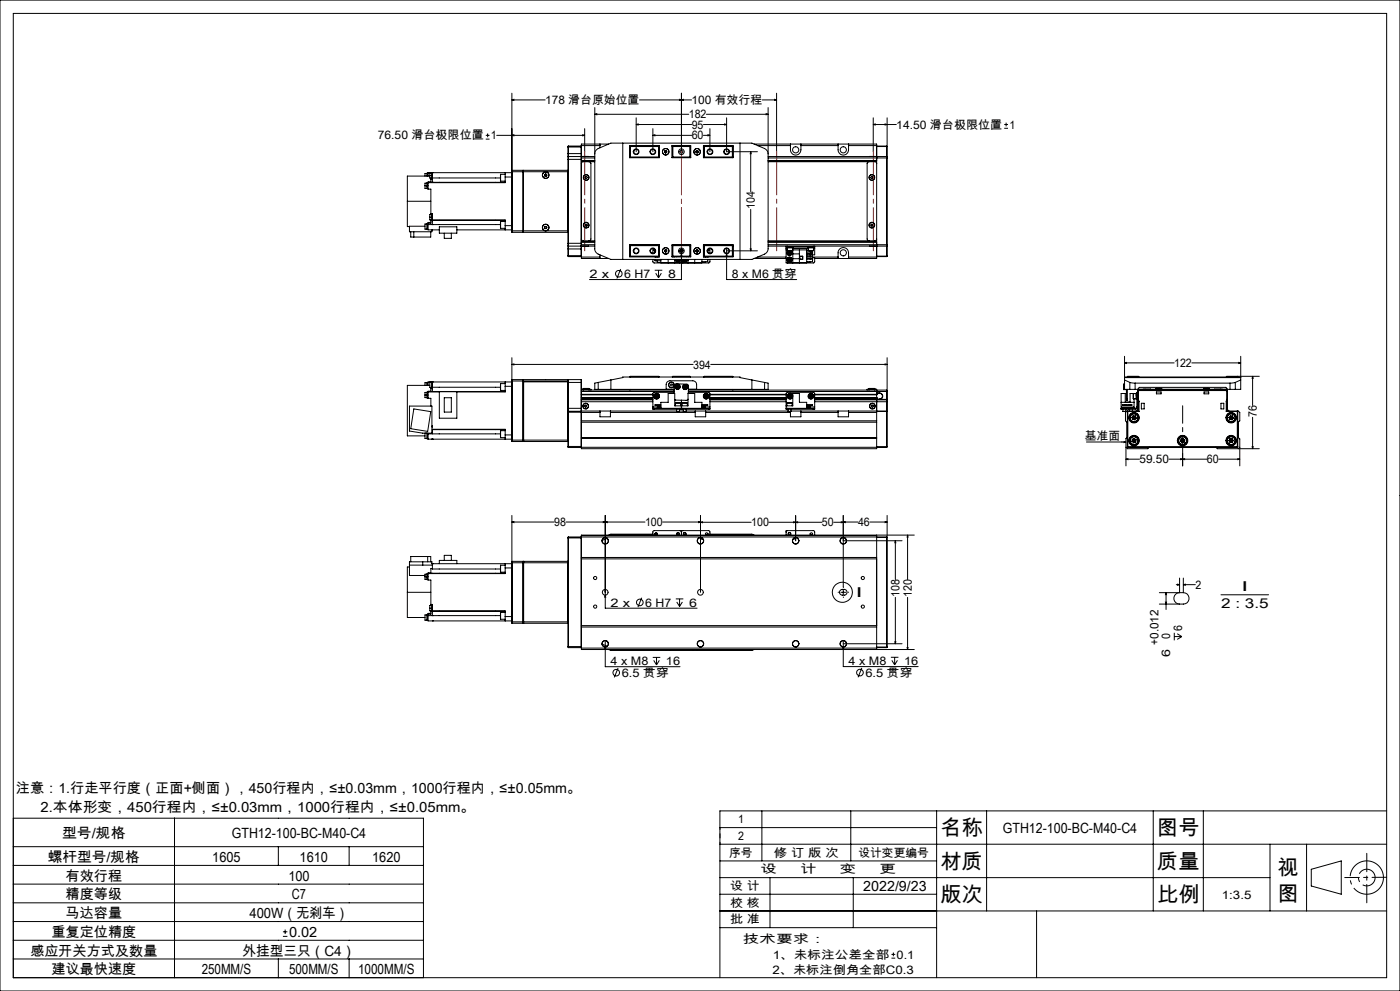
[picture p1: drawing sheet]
<svg xmlns="http://www.w3.org/2000/svg" width="420mm" height="297mm" viewBox="0 0 420 297" stroke-linecap="round" stroke-linejoin="round" font-family="sans-serif">
<g fill="none" stroke="#000" stroke-width=".3">
<path d="M0 0h420v297h-420zM4 4h412v289h-412zM153.6 29.9l.6-.1v.3zM153.6 29.9h9.9M153.6 27.9v41.3M175.4 38.6v6.9M178.4 34.3l.6-.2v.3zM178.4 32.2v42.7l.3 .6 .8 .7 3.8 1.5h42.3l4.3-1.9 .5-1.2v-42.4M178.4 34.3h28.2M190.9 37.3l.6-.2v.4zM190.9 37.3h16.6M190.9 35.3v10.2"/>
<path d="M195.9 38.6v6.9M203.8 29.8l.6 .1-.6 .2zM204.4 29.9l.6-.1v.3zM204.4 27.9v17.6M207.5 29.9h-15.7M211 37.3h7M211.9 34.3h18.5M213 38.6v6.9M217.4 37.1l.6 .2-.6 .2zM218 35.3v10.2h9.2M228.7 29.9h4.3M229.8 34.1l.6 .2-.6 .1z"/>
<path d="M232.4 29.8l.6 .1-.6 .2zM233 27.9v17.6M262 37.3l.6-.2v.4zM262 37.3h6.9M262 35.3v10.2M265.5 37.1l.6 .2-.6 .2zM266.1 35.3v11.8M301.3 38.4h1.1M301.3 37.3h1.1M301.8 36.8v1.1M127.5 55.7v.8h.8M127.5 55.7h.9"/>
<path d="M128.1 54.9h-.6v.8M128.1 52h-.6v.8M128.3 54.8l.1 1.7M128.3 51.9v.9M128.4 54.6v.1M128.4 54.8h-.3v1.7M128.4 51.9h-.3v.9M128.4 54.7v2h.9v7.3M128.4 54.6h23.2M128.9 52.8h-6.7v7.5M128.9 52.6v.8h.6M128.9 52.6h.8"/>
<path d="M129.3 53.8v.7l-.9 .1M129.3 53.4v.4M129.3 51.7v.1M129.3 53.8h.4M129.5 51.7v1.7h.2M129.5 51.8h-.6v.8M129.7 54.6h.1M129.7 53.3v1.3M129.7 51.7v1.6M129.7 51.7h.1M129.7 53.3h20.4M145.7 41.7h1.2"/>
<path d="M145.7 40.6h1.2M146.3 40v1.1M149 40.6h26.4M150.1 53.3l.1 1M150.2 52.2h.1M150.1 52.3v1M150.2 53.3v1M150.2 52.2h1.4M150.2 54.3h1.4M151.6 51.7v1.4M151.6 53.1v1.6h-23.2M151.6 53.1h2"/>
<path d="M153.6 40.6l.6-.2v.3zM153.6 51.5h16.8v-.5h-13.4v18.6M153.6 51.7h-25.2v1.1M153.6 51v.5M153.6 51h3.3M156.9 51v18.6M156.9 51l.1 .1M157 51.1v18.4M157 51.1h.1M163.4 52.3v.4M163.4 52.7l.4 .1M163.7 52.1l.3 .2"/>
<path d="M163.7 52.1l-.3 .2M164 52.3v.3M164 52.6l-.2 .2M170.4 51.1h.1M170.4 47v.8M170.4 46v1M170.4 47.8v25.1M170.4 47.8h4M170.4 46h4M170.4 44.1h4M170.5 46.9v26.9M170.5 43.8v3.1"/>
<path d="M170.5 43.8l-.1 2.2M170.5 46.9l-.1 .1M170.5 46.9h7.9M170.5 43.8h3.8M174.3 46.9v26.9M174.3 43.8v3.1M174.3 46.9l.1 .1M174.3 43.8h.1M174.4 47v.8M174.4 46.9h.1M174.4 47.8v25.1M174.4 43.6h5.6"/>
<path d="M174.4 47.3h4M174.4 48.1h4M174.8 40.4l.6 .2-.6 .1zM174.8 46.9h1.8M175.7 52.9h.3l.2 .3-.2 .3h-.4l-.1-.3zM176.7 48.5l.6 .4v22.8l-.6 .5M178.4 46.1l.1-.7 .7-.7 4.1-1.8h42.3l4.1 1.8 .6 .7 .1 .7M178.4 48.5h-3.4l-.6 .5M180 43.2v1.1M182.6 43.2h-8.2v3.7M186.8 42.9v34.8M188.9 43.7h8.9v3.6h-8.9z"/>
<path d="M188.9 46.9h.1M189 43.8v3.5M189 43.8h8.8M189 43.8l.1 .1M189.1 43.9h8.5M189.1 43.9v3.2M189.1 47.1l-.1 .1h8.8M189.1 47.1h8.5M195.9 40.6l.6-.2v.3zM195.9 40.6h11.6M197.6 43.9v3.2M197.6 43.9l.1-.1v3.4l-.1-.1"/>
<path d="M199.4 45.6l.3 .2M199.4 45.3v.3M199.7 45.2l.3 .1M199.7 45.2l-.3 .1M200 45.3v.3M200 45.6l-.3 .2M201.6 43.7l.1 .1M201.6 43.7h5.6v3.6h-5.6zM201.6 43.8h5.6M201.6 47.2h5.6M201.7 43.8v3.4l.2-.1M201.7 43.8l.2 .1"/>
<path d="M201.9 43.9h5.1M201.9 43.9v3.2M201.9 47.1h5.1M207 43.9l.1-.1v3.4l-.1-.1M207 43.9v3.2M208.8 45.3v.3M208.8 45.6l.3 .2M209.1 45.2l.3 .1M209.1 45.2l-.3 .1M209.4 45.3v.3M209.4 45.6l-.3 .2M211 40.6h2"/>
<path d="M211 43.7h8.9v3.6h-8.9zM211 43.8h8.9M211.3 43.9l-.2-.1v3.4l.2-.1M211.3 43.9h8.4M211.3 43.9v3.2M211.3 47.1h8.4M211.7 43.7v.1M212.4 40.4l.6 .2-.6 .1zM219.7 43.9v3.2M219.7 47.1l.2 .1h-8.9M219.9 43.8v3.5M219.9 46.9h.1"/>
<path d="M219.9 43.8l-.2 .1M222 42.9v34.8M225.2 45.5l.2 .6h-.3zM225.2 45.5v11.9M226.2 43.2h36.8v34.3h-18.6M227.3 43.6h9.8M230.4 48.5h32l.6 .5M230.4 46.9h35.6M230.4 47.3h35.6M230.4 48.1h32.6M237.1 43.2v1.7a1.57 1.57 0 0 0 1.6 1.6 1.57 1.57 0 0 0 1.6-1.6v-1.7M240.3 43.6h11.1"/>
<path d="M251.4 43.2v1.7a1.57 1.57 0 0 0 1.6 1.6 1.57 1.57 0 0 0 1.6-1.6v-1.7M254.6 43.6h8.4M260.7 48.5l-.6 .4v22.8l.6 .5M260.8 46.9h1.8M261.2 53.1l.3-.2h.3l.1 .4-.2 .2-.4-.1zM263 43.8h3M263 43.9h3M266 47.3h.1M266 46.9v.4M266 46.9l.1 .2M266 43.8v.1M266 43.9v3"/>
<path d="M266 47.3v26M266.1 47.1v.2M266.1 47.3v26M122.2 60.3v7.6h.6M122.2 60.3h7.1M123.2 69.5v1.5h6v-1.5M124.1 69.5v1.5M127.5 67.8h-4.7v1.7h6.8v-.6M128.1 67.1h-.6v1.6h.6M128.3 67.1v1.7M128.4 66.9v.4M128.4 67.3v1.6h3.4"/>
<path d="M128.4 67.1h-.3v1.7h.3M128.4 67.3h21.7M128.9 65.1v.8h22.7v1.7M128.9 65.1h.8M129.3 64h.4v1.1M129.3 64v.3M129.3 66.1v.8h-.9M129.3 65.9v.2M129.3 66.7h-.9v.2M129.3 66.1h.4M129.5 64.3h-.6v.8M129.7 64.2h-.2v1.7"/>
<path d="M129.7 65.1v.9M129.7 67.3h.1M129.7 66v1.3M129.7 68.9h.1M129.7 66h21.9M131.8 68h5.3v1.9h-5.3zM133.3 69.9v1.5h2.1v-1.5M137.1 68.9h16.5M150.1 68.4h.1M150.1 67.4v1M150.2 66.4l-.1 1M150.2 66.4v1"/>
<path d="M150.2 66.4h1.4M150.2 68.4h1.4M151.6 67.6v1.3M151.6 67.6h2M153.6 69.2h16.8v.4M153.6 69.2v.4M153.6 69.6h3.3M157 69.5h.1M157 69.5v.1M157 69.5l-.1 .1M157 69.6h13.4M163.4 68v.4"/>
<path d="M163.4 68.4l.3 .1M163.7 67.9l.3 .1M163.7 67.9l-.3 .1M164 68.4l-.3 .1M164 68v.4M170.4 69.5h.1M170.4 72.9v.8M170.4 73.7v.9M170.4 74.6l.1 2.3M170.4 69.5v.1M170.4 76.6h4M170.4 72.9h4"/>
<path d="M170.4 73.7l.1 .1M170.4 74.6h4M170.5 73.8v3.1M170.5 73.8h7.9M170.5 76.9h3.8M174.3 73.8v3.1M174.4 72.9v.8M174.4 73.8v3.7h8.2M174.4 71.6l.5 .6h3.5M174.4 73.7h.1M174.4 73.3h4M174.4 73.7l-.1 .1"/>
<path d="M174.4 76.8l-.1 .1M174.4 72.5h4M174.4 77h5.6M174.8 73.8h1.8M175.5 67.4l.3-.2 .3 .1v.3l-.2 .2zM180 76.4v1.1M188.9 73.4h8.9v3.6h-8.9zM188.9 73.8h.1M189 73.4v3.5M189 76.9h8.8M189.1 73.6v3.2M189.1 73.6h8.5"/>
<path d="M189.1 76.8l-.1 .1M189.1 76.8h8.5M195.9 77.7v.9l.3 .2h8M195.9 74.5v1.4M196.2 75.1h.4M196.2 74.6v.5M196.5 77h.1M196.5 77.7v.4h1.8M196.6 75.2l-.1 .3M196.7 78.1h.3M197.2 76.9v.1M197.2 78.1v.6h1.1"/>
<path d="M197.6 73.6v3.2M197.6 73.6l.1-.1v3.4l-.1-.1M197.8 73.5h-8.8l.1 .1M198.3 77.7v1.1h12.3v-1.1M199.4 75.3l.3 .2M199.4 75v.3M199.7 74.9l.3 .1M199.7 74.9l-.3 .1M200 75v.3M200 75.3l-.3 .2M200.4 77.7v1.1M201.6 73.4h5.6v3.6h-5.6z"/>
<path d="M201.6 76.9h5.6M201.6 73.5h5.6M201.7 76.9l-.1 .1M201.9 73.6l-.2-.1v3.4M201.9 73.6v3.2M201.9 73.6h5.1M201.9 76.8l-.2 .1M201.9 76.8h5.1M202.2 76.9v.1M202.3 76.9v.1M202.4 77.7v1.1M202.5 78h.1"/>
<path d="M202.5 78h1.5M202.5 77.7v.3M202.9 76.9v.1M203.1 78l.2 .2M203.3 78v.2M203.6 78l.1 .1M203.7 78.1l-.4 .1M203.7 78v.1M204 75.1h.1M204 75.3l.1 .2M204 75v.1M204 77.7v.3"/>
<path d="M204.1 74.9h.6M204.2 77.7a.74 .74 0 0 1-.6 .8 .74 .74 0 0 1-.9-.5M204.2 77.7a.78 .78 0 0 1-.6 .9 .78 .78 0 0 1-.9-.6M204.4 76.1l.2 .6h-.3zM204.4 74.3v9.5h-27.6M204.8 78h.1M204.8 75.1h.1M204.8 75v.1M204.8 77.7v.3M204.8 78h1.5M204.8 75.3l-.1 .2M205.1 78v.1"/>
<path d="M205.1 78.1l.4 .1M205.5 78v.2M205.7 78l-.2 .2M206 76.9v.1M206.1 78a.76 .76 0 0 1-.8 .5 .76 .76 0 0 1-.7-.8 .78 .78 0 0 0 .7 .9 .78 .78 0 0 0 .9-.6M206.3 78h.1M206.3 77.7v.3M206.4 77.7v1.1M206.6 76.9v.1M207 73.6l.1-.1v3.4l-.1-.1M207 73.6v3.2M208.4 77.7v1.1"/>
<path d="M208.8 75v.3M208.8 75.3l.3 .2M209.1 74.9l.3 .1M209.1 74.9l-.3 .1M209.4 75v.3M209.4 75.3l-.3 .2M211 73.4h8.9v3.6h-8.9zM211 76.9h8.9M211 73.5h8.9l-.2 .1M211.3 73.6l-.2-.1v3.4l.2-.1M211.3 73.6v3.2M211.3 73.6h8.4"/>
<path d="M211.3 76.8h8.4M211.6 76.9v.1M211.6 78.4v.3h-1M211.7 76.9v.1M212.3 75.1h.3M212.3 77h.1M212.3 77.9v-.2v.7h-1.7M212.6 75.1h-.3M212.6 74.6v.5M213 77.7v.9l-.3 .2h-8.1M213 74.5v1.4M218 76.1l.1 .6h-.3z"/>
<path d="M218 74.3v9.5h21M218 75.2h9.2M219.7 73.6v3.2M219.7 76.8l.2 .1M219.9 73.4v3.5M219.9 73.8h.1M225.1 74.6h.3l-.2 .6zM225.2 62.8v12.4M226.2 77.5h9.6M227.3 77h8.5M230.4 73.3h35.6M230.4 73.8h35.6"/>
<path d="M230.4 72.5h32.6M235.8 74h.5M235.8 74v.5M235.8 74.5v4.3h6.2v-3.9M235.8 73.8v.2M235.8 74.9h.4M235.8 74.5h.4M236.1 74v.3h1.7v-.3M236.2 75.1h1M236.2 75.1h1.6M236.2 74.3v.8M236.3 73.8v.2"/>
<path d="M236.3 74h7.7M236.4 77.7l.1 .4M236.4 77.7l.8 .3M236.5 76l.3 .2M236.5 75.1a.77 .77 0 0 0-.3 1.1 .77 .77 0 0 0 1 .3 .77 .77 0 0 0 .4-1M236.5 75.6v.4M236.5 75.6l.4 .2M236.5 78.1l.4 .1M236.6 75.1a.74 .74 0 0 0-.4 1 .74 .74 0 0 0 .9 .4 .74 .74 0 0 0 .4-1M236.8 77.4l.4 .1M236.8 77.4l-.4 .3M236.8 77.4l.1 .8"/>
<path d="M236.9 75.8l.3 .3M236.9 75.8l-.1 .4M236.9 75.4l-.4 .2M236.9 75.4l.3 .2M236.9 75.4v.4M237.1 75.1l.4 .4M237.2 77.5v.5M237.2 77.5l-.7 .6M237.2 75.1l.4 .4M237.2 76.1l-.4 .1M237.2 75.6v.5M237.2 75.6l-.7 .4"/>
<path d="M237.2 78l-.3 .2M237.8 75.1h-.6M237.8 74.3v.8M237.8 74.9l4.7 .1M237.8 74.5h4.7M237.8 74.9v3.9M237.8 76.1h2M237.8 77.5h2M239.8 74.9v3.9M239.9 76.8h.9v.9h-.9zM242 75.5h1.8v.4M242 76.2h1.8v.5h-1.8"/>
<path d="M242 77h1.8v.4h-1.8M242 77.7h1.8M242 75.9h1.8M242.4 74v.3h1.7M242.5 75.1h1.6M242.5 74.3v.8M243.1 77.4v.3l.3-.2 .4 .2M243.1 75.1v.4M243.1 76.7v.3M243.1 78.4v.3h-1.1M243.2 75.5h.4M243.3 77.5h.2"/>
<path d="M243.8 75.9l-.2 .3-.5-.3v.3M243.8 75.7v.2M243.8 77.7v.2M243.8 77.3h.6v1.2l-.3 .3h-8M243.8 77.7v.7h-1.8M243.8 77h7.6M244 74h.4M244 73.8v.2M244.1 74.3v.8M244.1 74.5h.3M244.1 74v.3M244.4 74v.5"/>
<path d="M244.4 73.8v.2M244.4 74.5v1.9h-.6M251.4 77.5v-1.7a1.57 1.57 0 0 1 1.6-1.6 1.57 1.57 0 0 1 1.6 1.6v1.7M254.6 77h8.4M260.8 73.8h1.8M261.3 67.4l.2-.2 .4 .4-.3 .2-.3-.1zM263 71.6l-.5 .6h-32.1M263 76.9h3M263 76.8h3M266 73.3h.1M266 73.3v.5M266 76.8h.1"/>
<path d="M266 76.8v.1M266 73.8v3M266.1 73.3v.3M266.1 73.6l-.1 .2M266.1 76.8l-.1 .1M266.1 73.6v3.2M186.2 80.6l-1.1 2.9M196.4 81h2.3M196.7 81.9l.9 1.4M197.6 81v2.3M198.4 81.9l-.8 1.4M127.5 118.4v.8h.6"/>
<path d="M127.5 118.4h.9M128.1 117.6h-.6v.8M128.1 114.6v.9M128.3 117.5v1.7M128.3 114.6l-.8 .1v.8M128.4 117.3v.2M128.4 117.5h-.3v1.7h.3M128.4 114.6l-.1 .9M128.4 117.5h3.4M128.4 117.3h23.2M128.4 117.5v1.9h.9v2.3M128.9 115.5h-6.7v15.1h5.3"/>
<path d="M129.3 116.5v.8h-.9M129.3 116.1v.4M129.3 114.5h.1M129.3 116.5h.4M129.5 114.5v1.7h.2M129.5 114.5h-.6v1.6h.6M129.7 117.3h.1M129.7 116.1v1.2M129.7 114.5v1.6M129.7 114.5h.1M129.7 116.1h20.4M131.8 117.4h5.3v7.9h-5.3z"/>
<path d="M133.3 119.2h2.1v4.3h-2.1zM150.1 115l.1 2M150.2 115h.1M150.2 115v2M150.2 115h1.4M150.2 117h1.4M151.6 114.5v1.3M151.6 115.8v1.7h-14.5M151.6 115.8h2M153.6 109.2l.6-.1v.3zM153.6 107.2v24.7M153.6 109.2h54.3"/>
<path d="M153.6 114.5h-25.2v1M153.6 114.2h16.8M153.6 113.8v.4M153.6 113.8h3.3M156.9 113.8v18.5M156.9 113.8l.1 18.1M157 113.8h13.4v.5h-13.4zM170.4 114.6h4M170.4 114.6v7.8M170.5 113.8v9.5M170.5 113.8l-.1 .8M170.5 113.8h3.8"/>
<path d="M174.3 113.8v9.5M174.3 113.8l.1 .8M174.4 119.7v.1M174.4 114.6v2.7M174.4 119.8v2.6M174.4 116.7h.6M174.4 119.2h21.5M174.4 117.3h27.8M174.4 117.3v2.4M174.4 116.9h27.8M174.4 119.8h21.5M174.4 119.7h21.5"/>
<path d="M174.4 118.3h21.5M175 116.4h1.7M175 116.6v.1M175 116.6h1.7M175 116.4v.5M175 116.7h1.7M176.7 116.7h.1M176.7 116.7h.6v.2M176.7 116.4v.5M179.5 116.7h20.3v-1.4a1.14 1.14 0 0 1 1.2-1.2h6.9a1.14 1.14 0 0 1 1.1 1.2v1.4h20.4M179.5 114.6l-1.1 .2v1.9h1.1M179.5 114.6v2.1"/>
<path d="M183.3 113.9v2.8M189 112.9h8.7M189 112.9v.1M189 116.7v.2M195.9 119.2h-21.5l21.5 .1M195.9 118.2h-21.5h21.5M196.6 118.5v.5M196.6 118.5l.4 .2M196.6 119l.4 .2M197 118.3l.3 .2M197 118.3l-.4 .2M197 118.3v.4"/>
<path d="M197 118.7v.5M197 118.7l.4 .2M197 118.7l-.4 .3M197.3 118.5l.1 .4M197.3 118.5l-.3 .2M197.4 118.9l-.4 .3M197.7 112.9v.1M199.8 116.6h2.4M201.7 112.9h5.4M201.7 112.9v.1M202.2 117.6h-6.2l-.1 .3v4.1M202.2 117.9l.1-2.4 .5-.5 3.5 .2 .3 .4-.1 2.3"/>
<path d="M202.8 115.8l.2 .4M202.8 115.8l.5 .1M203 116.2l.4 .1M203.2 115.5l.4 .1M203.2 115.5l-.4 .3M203.2 115.5l.1 .4M203.3 115.9l-.3 .3M203.3 115.9l.1 .4M203.3 115.9l.4 .1M203.6 115.6l.1 .4M203.6 115.6l-.3 .3M203.7 116l-.3 .3"/>
<path d="M204.4 119.9v2.8M205.1 115.9l.1 .4M205.1 115.9l.9 .2M205.2 116.3l.5 .1M205.5 115.6l.3 .1M205.5 115.6l-.4 .3M205.5 115.6l.1 .4M205.6 116l-.4 .3M205.6 116l.1 .4M205.8 115.7l.2 .4M205.8 115.7l-.2 .3M206 116.1l-.3 .3"/>
<path d="M206.4 119.6l-.4 .4-3.6-.2M206.5 117.6h6.3l.2 .3v4.1M206.5 117.3h59.5M206.5 116.9h59.5M206.6 116.6h2.4M207.1 112.9v.1M211.1 112.9h8.8M211.1 112.9v.1M211.5 118.6v.4M211.5 118.6l.7 .3M211.5 119l.4 .2M211.8 118.3l.4 .2"/>
<path d="M211.8 118.3l-.3 .3M211.8 118.3l.1 .9M212.2 118.5v.4M212.2 118.5l-.7 .5M212.2 118.9l-.3 .3M213 119.2h22.8M213 119.8h22.8M213 119.7h22.8M213 118.2h22.8M213 118.3h22.8M213 119.3h22.8M213.2 109.2h52.9"/>
<path d="M219.9 112.9v.1M219.9 116.7v.2M225.6 113.9v2.8M225.6 113.9l3.8 .7M225.6 113.9l-3.6-.7v-.2h-35.2v.2l-7.3 1.4M229.4 114.6l1 .2v1.9h-1M229.4 114.6v2.1M236.6 118.8l.3 .4M236.7 118.5l-.1 .3M236.7 118.5l.6 .5M237.1 118.3l-.4 .2M237.1 118.3l.3 .3"/>
<path d="M237.1 118.3l-.2 .9M237.3 119l-.4 .2M237.4 118.6l-.1 .4M237.4 118.6l-.8 .2M242.9 118.6v.4M242.9 118.6l.8 .3M242.9 119l.4 .2M243.2 118.3l.4 .2M243.2 118.3l-.3 .3M243.2 118.3l.1 .9M243.6 118.5l.1 .4M243.6 118.5l-.7 .5"/>
<path d="M243.7 118.9l-.4 .3M244.4 118.2h18.6M244.4 119.2h18.6M244.4 119.8h21.6M244.4 118.3h18.6M260.7 116.4h1.7M260.7 116.6v.1M260.7 116.7h-.6v.2M260.7 116.6h1.7M260.7 116.4v.5M260.7 116.7h1.7M262.4 116.6v.1"/>
<path d="M262.4 116.7h.6v3M262.4 116.4v.5M263 119.7v14.8h-88.6v-11.3M263 119.7h.1M263 119.2l-18.6 .1M263 119.2h.1M263 118.2h.1M263 117.8h.8M263 119.7h3M263 117.9h.8M263.8 117.8a.98 .98 0 0 1 1 .8 .98 .98 0 0 1-.7 1.1M263.8 117.9a.88 .88 0 0 1 .9 .8 .88 .88 0 0 1-.9 .9"/>
<path d="M263.8 117.8v.1M263.8 119.6v.1M263.8 119.6l-19.4 .1M265.5 109.1l.6 .1-.6 .2zM266 116.9v.4M266 119.7l.1 .1M266 119.7v.1M266 119.8v.6M266 117.3v2.4M266.1 119.8h-.1M266.1 119.8l-.1 .6M266.1 107.2v26.7"/>
<path d="M337.1 115.2h.1M337.1 115.2v1.6M337.1 116.8h.8M337.1 115.2h.3M337.4 108.8l.6-.2v.3zM337.4 106.8v9.9h1.5M337.4 108.8h14.8M337.4 115.1l-.3 .1M337.4 113h34.8M337.4 113.2h34.8M337.4 113.9l1.5 .7M337.9 119.4v.6h.3v-.6"/>
<path d="M337.9 119.4h.3M337.9 116.7v2.7M338.2 112.9h3.4M338.2 112.9v.1M338.2 116.7v2.7M338.9 114.6l1.6 .2M338.9 116.7h1.6M338.9 114.6v2.1M340 118h.1M340 118v1.5M340 119.5h.8M340 118h.8"/>
<path d="M340.2 118l-1.2-.1v2.6h-1.4v-2.6h-1.3v4.5M340.2 119.5v2.9M340.5 116.7h.8M340.5 114.8h28.5M340.5 114.8v1.9M341.1 117.9h-.3v1.7h.3M341.1 118h.2M341.1 118v4M341.3 117.6h-.2v.4M341.3 116.7l.5-.6h26l.4 .6M341.3 116.7v4.2M341.4 119.8l.2 .6"/>
<path d="M341.4 119.9v1M341.5 119.7v.1M341.5 119.7l-.1 .1M341.5 117.3v2.4M341.5 119.8l.2 .6M341.5 119.8h-.1M341.6 112.9v.1M341.8 117l-.3 .3M341.8 116.9v.1M341.8 116.9l-.4 .2 .1 .2M341.8 116.9h26M341.8 117h26"/>
<path d="M342.9 116.9v-.2h.6v.2M345.2 116.6v.1M346.8 116.4h1.7M346.8 116.6h.1M346.8 116.6h1.7M346.8 116.4v.2M346.9 117.5h1.4v.5h-1.4zM348.5 116.6l-.1 .1M348.5 116.4v.2M357.5 108.8h14.7M361.1 116.6v.1M361.1 116.4h1.7"/>
<path d="M361.1 116.6h1.7M361.1 116.4v.2M361.2 117.5h1.4v.5h-1.4zM362.8 116.6l-.1 .1M362.8 116.4v.2M364.3 116.6v.1M366.1 116.9v-.2h.5v.2M367.8 117l.3 .3M367.8 116.9v.1M367.8 116.9l.3 .2v.2M367.9 112.9h3.4M367.9 112.9v.1"/>
<path d="M368.1 119.7v.1M368.1 119.8l-.2 .6M368.1 119.8h.1M368.1 119.7l.1 .1M368.1 117.3v2.4M368.1 116.6v.5M368.1 119.9v1M368.2 119.8l-.2 .6M368.2 116.6h-26.8v.5M368.2 116.7h.8M368.2 116.7v4.2M369 116.7h1.6"/>
<path d="M369 114.8v1.9M370.6 114.6l-1.6 .2M370.6 114.6v2.1M371.2 112.8l.1 .1M371.3 112.9v.1M371.6 108.6l.6 .2-.6 .1zM372.2 106.8v9.9h-1.6M372.2 113.9l-1.6 .7M375.8 112.8l.2 .6h-.4zM375.8 112.8v8.7M377.8 112.8l-9.9 .1M124.1 122.6l5.1 .8-.9 5.9-5.1-.8z"/>
<path d="M127.5 129.8v1.6h.6M128.1 129.8v1.7h.3M128.3 129.8v1.7M128.4 129.8v.2M128.4 130v1.6h25.2M128.4 130h21.7M129.5 131.6h.1M129.6 127.7v.2M129.6 129.8v-8.1h-6.8v7.5l4 .6h2.9v-1.1h21.9v1.6M129.7 131.6h.1M129.7 128.8h21.9M150.2 129.1v2.1"/>
<path d="M150.2 129.1h1.4M150.2 131.2h1.4M151.6 130.3v1.3M151.6 130.3h2M153.6 131.9v.4M153.6 131.9h16.8M153.6 132.3h3.3M157 131.9v.4M157 132.3h.1M157 132.3h-.1M157.1 132.3v-18l13.3 .1-.1 17.9M157.1 132.3h13.2"/>
<path d="M170.4 122.4v.9M170.4 123.6h9.6M170.4 132.3h-.1M170.4 123.3l.1 10.8M170.4 122.4h4M170.4 133.8h4M170.5 123.3h-.1M170.5 123.3v10.8M170.5 123.3h3.8M170.5 134.1h3.8M174.3 123.3v10.8M174.3 123.3h.1"/>
<path d="M174.4 122.4v.8M174.4 131.4h88.6M174.4 123.2h5.6M174.4 120.4h21.5M174.4 126.1h88.6M174.4 126.5h88.6M174.4 131.1h88.6M175.4 121.5l.6 .1v.3l-.6-.1zM180 123.2h3.1M180 123.2v1.7h3.1v-1.7M183.1 123.2h19.9M183.1 123.6h25.5"/>
<path d="M195.9 122.4h.4M195.9 122.4v.3h.4M195.9 122v.4M195.9 122h2.4M196.3 122.4h7.7M196.3 122.7h7.7M196.3 122.4v.3M197.2 122v.2h1.1M198.3 122.4v-1.8h2.1v-2.7h2v3.7h4v-3.7h2v2.7h2.2v1.8M198.3 121.4h-1.8h1.8M202.6 120.8h1.6M202.6 120.8v.8"/>
<path d="M203 123.3h.8M203 123.3h.1M203 122.7v.6M203.8 123.3h-.7M203.8 122.7v.6M203.8 123.2h1.2M204 122.4h.9M204 122.7h.4M204 122.4v.3M204.2 120.8v.8M204.4 122.7h.5M204.6 120.8h1.6"/>
<path d="M204.6 120.8v.8M204.9 122.4h7.6M204.9 122.4v.3M204.9 122.7h7.6M205 123.3h.1M205 122.7v.6M205.1 123.3h.7M205.8 123.3h-.7M205.8 122.7v.6M205.8 123.2h2.8M206.2 120.8v.8M208.6 123.2h3.1"/>
<path d="M208.6 123.2v1.7h3.1v-1.7M210.6 121.4h1.7h-1.7M211.6 122v.2h-1M211.7 123.2h24.7M211.7 123.6h25.4M212.5 122.4h.5M212.5 122.4v.3M213 122.4v.3h-.5M213 122v.4M213 122h-2.4M213 120.4h22.8M235.8 122.4h.5"/>
<path d="M235.8 121.6h2v-3.7h2v2.7h2.2v1.8M236.1 120.8h1.5M236.1 120.8v.8M236.3 122.4h7.7M236.3 122.7h7.7M236.3 122.4v.3M236.4 123.3h.1M236.4 123.3h.2M236.4 122.7v.6M236.5 123.3h.8M236.6 123.3h.6M237.3 123.2h3"/>
<path d="M237.3 123.3h-.1M237.3 122.7v.6M237.6 120.8v.8M240.3 123.2h11.1M240.3 123.6h11.1M240.3 123.2v1.7h-3.2v-1.6M242 121.4h1.8h-1.8M243.1 122v.2h-1.1M244 122.4h.4M244 122.4v.3M244.4 122.4v.3h-.4M244.4 122v-4.1l-.2-.3h-7.9l-.5 .4v4.7h.5"/>
<path d="M244.4 122v.4M244.4 122h-2.4M244.4 120.4h21.6M251.4 123.2h3.2M251.4 123.2v1.7h3.2v-1.7M254.6 123.2h11.4M254.6 123.6h8.4M261.6 121.4l.3 .1 .1 .3-.2 .2h-.3l-.1-.4zM263 123.3h3M263 133.9h3M266 123.2v.1M266 133.9h.1"/>
<path d="M266 133.9v.2M266 134.1h-91.7M266 120.4v2.8M266 123.3v10.6M266.1 133.9l-.1 .2M325.9 132.5h11.9M336.3 120.6h3.9M336.4 122h3.7v.2h-3.7zM336.7 121.4h.7zM336.7 122.4h-.4v.3h.4M336.7 122.4h3.9M336.7 122.7h1.2"/>
<path d="M336.7 122.4v.3M336.9 123.3h.8M336.9 122.7v.6M337.2 132.4l.6 .1-.6 .1zM337.7 121.4h.4zM337.7 122.7v.6M337.8 134.1l.4 .4h6.1l.5-.4M337.8 137.6l.6-.1v.3zM337.8 137.6h4M337.9 122.7h.8M337.9 122.4v.3M338.2 123.3h.1"/>
<path d="M338.2 133.9h.1M338.2 133.9l.1 .2M338.2 123.3v10.6M338.3 133.9v.2M338.3 123.3h3.4M338.3 133.9h32.9M338.3 134.1h32.9M338.3 123.3v10.6M338.5 121.4h.4zM338.7 122.7h1.9M338.7 122.4v.3M338.9 122.7v.5"/>
<path d="M339.2 121.4h.4zM339.5 125.1l.3 .6M339.5 125.1l.7 .1M339.6 132.3l.5 .4M339.7 131.7l-.1 .6M339.7 131.7l.5 .3M339.7 122.7v.5M339.8 125.7l.6 .1M340 124.6l-.5 .5M340 124.6l.6 .1M340 124.6l.2 .6M340.2 125.2l.7 .1"/>
<path d="M340.2 125.2l-.4 .5M340.2 125.2l.2 .6M340.2 132l-.6 .3M340.2 132l-.1 .7M340.2 132l.5 .5M340.3 131.4l.5 .4M340.3 131.4l-.6 .3M340.3 131.4l-.1 .6M340.6 122.4v.3M340.6 124.7l.3 .6M340.6 124.7l-.4 .5M340.7 132.5l-.6 .2"/>
<path d="M340.8 131.8l-.1 .7M340.8 131.8l-.6 .2M340.9 125.3l-.5 .5M341.1 122l-.5 .4M341.1 122h.2M341.3 122.5h.1M341.3 122.3v.2M341.3 122.1l-.7 .6M341.3 120.9v1.4M341.3 122.6l-.5 .6M341.3 122.3v.3M341.3 122.6h.2"/>
<path d="M341.3 120.9h.2M341.4 122.6l-.4 .6M341.5 120.9h.1M341.5 122.6h.1M341.5 120.9v1.7M341.6 123.2l.1 .1M341.6 120.4h.1M341.6 123.2h-3.5l-.5 .4v2.5l.5 .4v4.6l-.3 .3v8.2M341.6 120.4v2.8M341.7 120.4v2.9M342.4 120.9h.9v1.7h-.9zM344.7 134.1h20.1"/>
<path d="M354.1 132.2l.5 .5M354.2 137.5l.6 .1-.6 .2zM354.3 131.5l-.2 .7M354.3 131.5l.5 .5M354.8 132l.4 .5M354.8 132l-.7 .2M354.8 132l-.2 .7M354.8 137.6l.6-.1v.3zM354.8 135.9v3.7M355 131.4l.4 .5M355 131.4l-.7 .1M355 131.4l-.2 .6"/>
<path d="M355.2 132.5l-.6 .2M355.4 131.9l-.2 .6M355.4 131.9l-.6 .1M362.1 137.6h-11.4M364.8 134.1l.4 .4h12.6M365.6 137.6h6.3M366.3 120.9h.8v1.7h-.8zM367.9 120.4h.1M367.9 123.3h3.3M367.9 120.4v2.9M368 122.5h.1M368 123.2l-.1 .1"/>
<path d="M368 123.2h3.5l.4 .4v2.5l-.4 .4v4.6l.4 .4v8.1M368 120.4v2.8M368.1 120.9h-.1M368.1 120.9v1.7M368.1 122.6h.1M368.1 120.9h.1M368.1 122.6l.5 .6M368.2 120.9v1.6M368.2 120.9v1.7M368.2 122.5v.1M368.2 122.6l.6 .6M368.7 132.1l.3 .5"/>
<path d="M368.7 125.1l.2 .6M368.7 125.1l.7 .1M368.9 125.7l.7 .1M369 131.5l-.3 .6M369 131.5l.4 .5M369.1 124.6l-.4 .5M369.1 124.6l.6 .1M369.1 124.6l.5 1.2M369.4 132l.3 .6M369.4 132l-.4 .6M369.4 125.2l-.5 .5M369.4 125.2l.6 .1"/>
<path d="M369.6 131.5l.4 .5M369.6 131.5h-.6M369.6 131.5l-.2 .5M369.7 132.6h-.7M369.7 124.7l.3 .6M369.7 124.7l-.3 .5M370 132l-.3 .6M370 132l-1.3 .1M370 125.3l-.4 .5M371.2 123.3h.1M371.2 133.9v.2M371.2 133.9h.1"/>
<path d="M371.2 123.3v10.6M371.3 137.5l.6 .1-.6 .2zM371.3 133.9l-.1 .2M371.3 123.3v10.6M371.9 134.1l-.4 .4M375.6 133.9h.4l-.2 .6zM375.8 125.1v9.4M153.6 156.5l.6-.2v.3zM153.6 154.5v31.9M153.6 156.5h12.7M169.8 156.5h23.7M181 156.3l.6 .2-.6 .1z"/>
<path d="M181.6 156.5l.6-.2v.3zM181.6 154.5v27.8h27.5M196.5 159.9v.3l.7-.1v-.2M196.7 159.7h.3M198.8 156.5h11.3M204.2 159.1h.4M204.4 159.1v1.3M209.5 156.3l.6 .2-.6 .1zM210.1 154.5v23M210.1 156.5l.6-.1v.3zM210.1 156.5h15.3M211.6 159.9v.2l.7 .1v-.3"/>
<path d="M230.6 156.5h16M235.8 159.5l.4-.5h7.9l.3 .4v1M236.1 159.1h-.3v1.3M238.1 156.4l.6 .1-.6 .2zM238.7 156.5l.6-.1v.3zM238.7 154.5v7.6M243.1 159.9v.2l.7 .1v-.3M250.1 156.5h2.9M252.4 156.4l.6 .1-.6 .2zM253 156.5l.6-.2v.3zM253 154.5v21.4M253 156.5h4.4"/>
<path d="M260.9 156.5h5.2M265.5 156.3l.6 .2-.6 .1zM266.1 154.5v39.4M122.2 177.5v7.6h5.3M122.2 177.5h7.1M122.8 169.9h-.6v7.6M122.8 169.4h6.9M123.2 168.4v-1.6h6v1.6M126.8 168.4v1M127.5 172.9v.7h.6M127.5 172.9h.9M128.1 172.1h-.6v.8"/>
<path d="M128.3 172v1.7M128.3 166.8v1.6M128.4 171.8v.1M128.4 172h-.3v1.7h.3M128.4 171.9v1.9h.9v7.3M128.4 171.8h23.2M129.7 170.4h-.4v1.3l-.9 .1M129.7 170.4l20.4 .1M129.7 168.9h.1M129.7 168.9v1.5M131.8 168.9v-.9h5.3v.9M133.3 168v-1.6h2.1v1.6"/>
<path d="M150.2 169.4v2.1M150.2 169.4h1.4M150.2 171.5h1.4M151.6 168.9v1.3M151.6 170.2v1.7h-23.2M151.6 170.2h2M153.6 168.9h-24v-.5h-6.8v4.1h4.7M153.6 168.7h16.8M153.6 168.2v.5M153.6 168.2h3.3M156.9 168.2v18.6M156.9 168.2l.1 .1"/>
<path d="M157 168.3v18.4M157 168.7v18M157 168.3v.4M170.4 168.2l-13.4 .1M170.4 168.3v18.4M170.4 161.3h4M170.5 160.9v33.2M170.5 160.9h95.5M174.4 161l-.1 33.1M174.4 167.1h88.6M174.4 167.5h88.6M174.4 160.5h88.6"/>
<path d="M181.6 178.4l.1 .6h-.3zM182.1 161.4l-1.5 .6M192.5 179.1l-1.1 2.9M195.9 160.4v-1.1l.3-.3h7.9l.3 .5 .4-.5h7.9l.3 .3v1.1M195.9 160.1h-12.6l-.7 .3M196.5 160a.36 .36 0 0 1 .6-.3 .36 .36 0 0 1-.1 .7M196.5 160l.2 .4M196.5 160.1h.1M202.7 179.5h2.3M203.2 160.4a.43 .43 0 0 1-.1-.7 .43 .43 0 0 1 .6 0 .43 .43 0 0 1 0 .7M203.9 179.5v2.2M205.2 160.4a.43 .43 0 0 1-.1-.7 .43 .43 0 0 1 .6 0 .43 .43 0 0 1 0 .7"/>
<path d="M210.1 161.1l.3 .4 .5 .1M210.6 161.3v.3M211.9 160.4a.36 .36 0 0 1-.2-.6 .36 .36 0 0 1 .6 0 .36 .36 0 0 1-.2 .6M212.3 160.1h.1M213 160.1h12.6l.6 .3M236.6 160.4a.43 .43 0 0 1-.1-.7 .43 .43 0 0 1 .7 0 .43 .43 0 0 1-.1 .7M238.7 161.1l-.3 .4-.5 .1M243.3 160.4a.36 .36 0 0 1-.2-.6 .36 .36 0 0 1 .6 0 .36 .36 0 0 1-.2 .6M252.2 176.8a1.1 1.1 0 0 1 1.3-.1 1.1 1.1 0 0 1 .5 1.2 1.11 1.11 0 0 1-1.4 .5 1.11 1.11 0 0 1-.6-1.3zM252.3 177.5h1.4M253 176.8v1.4M253 162.1h17.6"/>
<path d="M263 160.4v34.3M263 161.1h3M266 160.9v.2M266 161.1v32.8M268.6 162.1l.1 .6h-.2zM268.6 162.1v11.6M268.6 179v13.9M272.3 160.4l.1 .6h-.3zM272.3 160.4v13.3M272.3 179v15.7M274.3 160.4h-99.9v34.3h99.9M349.8 177.6l.2 .6h-.4z"/>
<path d="M349.8 177.6v5.1M352.9 175.2h1M353.3 175.1l.6 .1-.6 .2zM353.9 173.2v4.4a1.71 1.71 0 0 0-1.7 1.7 1.71 1.71 0 0 0 1.7 1.7M355 177.6a1.71 1.71 0 0 1 1.7 1.7 1.71 1.71 0 0 1-1.7 1.7h-7.2M355 177.6h-7.2M355 175.2l.6-.1v.3zM355 173.2v4.4M355 175.2h3.6M366.3 178.3h14.3M128.1 184.3h-.6v1.6h.6M128.3 184.2v1.7"/>
<path d="M128.4 184.1v.4M128.4 184.5v1.6h25.2M128.4 184.2h-.3v1.7h.3M128.4 184.5h21.7M128.9 182.3v.8h.6M128.9 182.3h.8M129.3 181.1h.4v1.2M129.3 181.1v.4M129.3 183.3v.8h-.9M129.3 183.1v.2M129.3 183.8h-.9v.3M129.3 183.3h.4"/>
<path d="M129.5 181.5h-.6v.8M129.7 182.3v.8M129.7 181.4h-.2v1.7h.2M129.7 183.1v.1M129.7 184.5h.1M129.7 183.2v1.3M129.7 186.1h.1M129.7 183.1h21.9v1.7M129.7 183.2h21.9M150.2 183.5v2.1M150.2 183.5h1.4M150.2 185.6h1.4"/>
<path d="M151.6 184.8v1.3M151.6 184.8h2M153.6 186.4v.4M153.6 186.4h16.8M153.6 186.8h3.3M157 186.7l-.1 .1M157 186.7l13.4 .1M170.4 193.7h4M170.5 194.1h3.8M174.4 194l-.1 .1M174.4 194.2h88.6M174.4 187.9h88.6"/>
<path d="M174.4 187.5h88.6M180.6 193l1.5 .7M181.6 193.9l.1 .6h-.3zM181.6 192v7.8h22.4M182.6 194.7l.7 .2h16.5M195.8 197h2.3M196.1 197.9l.9 1.4M197 197v2.3M197.8 197.9l-.8 1.4M199.8 194.9h1.2M199.8 194.7v.2M201 194.9h6.9"/>
<path d="M201 194.7v.2M203 180.4l.9 1.3M204.7 180.4l-.8 1.3M207.9 194.9h1.1M207.9 194.7v.2M209 194.7v.2M226.2 194.7l-.6 .2h-16.6M253 193.9l.2 .6h-.4zM253 192v7.8h22.4M253 192.9h17.6M263 194.1h3M263 193.9h3"/>
<path d="M266 193.9v.2M266 193.9h.1M266.1 193.9l-.1 .2M267.3 197h2.2M267.5 197.9l.9 1.3M268.4 197v2.2M268.5 192.3h.2l-.1 .6zM269.2 197.9l-.8 1.3M272.1 194.1h.3l-.1 .6zM349.6 180.4h.4l-.2 .6zM352.3 189.6v2.3M352.3 190.8h2.2"/>
<path d="M353.2 189.9l1.3 .9M354.5 190.8l-1.3 .8M185.4 200.2l-1.1 2.8M258.6 200.2l-1.2 2.8M4 245.2h123v47.8M4 253.7h123M4 259.4h123M52.4 245.2v47.8M83.5 253.7v5.7M104.7 253.7v5.7M216 253h200M216 248h65"/>
<path d="M216 258h65M228.6 243v15M255.2 243v15M281 243v50M296 243v30M346 243v30M361 243v30M381 253v20M392 253v20M416 243h-200v50M4 265h123M4 270.6h123"/>
<path d="M4 276.2h123M84.9 279.3h1.3M85.5 278.6v1.3M216 278h65M216 273h200M216 263h165M216 268h65M231 263v15M256 263v15M311 273v20M393.4 260.5l9-2.5v10l-9-2.5zM4 281.8h123"/>
<path d="M4 287.4h123M83.5 287.4v5.6M84.9 280.6h1.3M104.7 287.4v5.6M267.4 287.2h1.2M267.4 286h1.2M268 285.5v1.1"/>
<circle cx="163.7" cy="52.5" r="1.01"/>
<circle cx="163.7" cy="52.5" r=".95"/>
<circle cx="175.8" cy="53.2" r=".85"/>
<circle cx="175.9" cy="53.2" r=".82"/>
<circle cx="190.8" cy="45.5" r=".86"/>
<circle cx="190.9" cy="45.5" r=".71"/>
<circle cx="195.8" cy="45.5" r=".72"/>
<circle cx="195.8" cy="45.5" r=".86"/>
<circle cx="199.7" cy="45.5" r=".98"/>
<circle cx="199.7" cy="45.5" r=".96"/>
<circle cx="204.4" cy="45.5" r=".43"/>
<circle cx="204.4" cy="45.5" r=".86"/>
<circle cx="209.1" cy="45.5" r=".96"/>
<circle cx="209.1" cy="45.5" r=".98"/>
<circle cx="213" cy="45.5" r=".72"/>
<circle cx="213" cy="45.5" r=".86"/>
<circle cx="218" cy="45.5" r=".85"/>
<circle cx="218" cy="45.5" r=".72"/>
<circle cx="238.7" cy="44.9" r=".93"/>
<circle cx="253" cy="44.9" r=".92"/>
<circle cx="261.6" cy="53.2" r=".81"/>
<circle cx="261.6" cy="53.2" r=".85"/>
<circle cx="163.7" cy="68.2" r=".98"/>
<circle cx="163.7" cy="68.2" r=".95"/>
<circle cx="175.9" cy="67.5" r=".86"/>
<circle cx="175.9" cy="67.5" r=".81"/>
<circle cx="190.8" cy="75.2" r=".87"/>
<circle cx="190.9" cy="75.2" r=".71"/>
<circle cx="195.8" cy="75.2" r=".72"/>
<circle cx="195.9" cy="75.2" r=".87"/>
<circle cx="199.7" cy="75.2" r=".98"/>
<circle cx="199.7" cy="75.2" r=".97"/>
<circle cx="204.4" cy="75.2" r=".43"/>
<circle cx="204.4" cy="75.2" r=".86"/>
<circle cx="209.1" cy="75.2" r=".97"/>
<circle cx="209.2" cy="75.2" r=".98"/>
<circle cx="213" cy="75.2" r=".72"/>
<circle cx="213" cy="75.2" r=".87"/>
<circle cx="218" cy="75.2" r=".72"/>
<circle cx="218" cy="75.2" r=".86"/>
<circle cx="236.8" cy="77.8" r=".77"/>
<circle cx="236.8" cy="77.8" r=".75"/>
<circle cx="253" cy="75.8" r=".92"/>
<circle cx="261.6" cy="67.5" r=".86"/>
<circle cx="261.6" cy="67.5" r=".81"/>
<circle cx="185.6" cy="82" r=".98"/>
<circle cx="197" cy="118.7" r=".85"/>
<circle cx="197" cy="118.7" r=".75"/>
<circle cx="201.4" cy="115.3" r=".78"/>
<circle cx="201.4" cy="115.4" r=".28"/>
<circle cx="201.4" cy="115.4" r=".86"/>
<circle cx="203.3" cy="115.9" r=".73"/>
<circle cx="203.3" cy="115.9" r=".78"/>
<circle cx="205.5" cy="116" r=".74"/>
<circle cx="211.8" cy="118.7" r=".74"/>
<circle cx="211.9" cy="118.7" r=".86"/>
<circle cx="237" cy="118.7" r=".85"/>
<circle cx="237" cy="118.7" r=".76"/>
<circle cx="237" cy="118.7" r=".74"/>
<circle cx="243.3" cy="118.7" r=".75"/>
<circle cx="243.3" cy="118.7" r=".86"/>
<circle cx="175.7" cy="121.7" r=".86"/>
<circle cx="175.7" cy="121.7" r=".81"/>
<circle cx="261.7" cy="121.7" r=".86"/>
<circle cx="261.7" cy="121.7" r=".82"/>
<circle cx="340.2" cy="132" r="1.43"/>
<circle cx="340.2" cy="125.2" r="1.43"/>
<circle cx="340.2" cy="132.1" r="1.57"/>
<circle cx="340.2" cy="125.2" r="1.57"/>
<circle cx="340.2" cy="132.1" r="1.19"/>
<circle cx="340.2" cy="125.2" r="1.17"/>
<circle cx="340.2" cy="125.2" r="1.22"/>
<circle cx="354.8" cy="132" r="1.43"/>
<circle cx="354.8" cy="132.1" r="1.57"/>
<circle cx="354.8" cy="132" r="1.19"/>
<circle cx="369.3" cy="132" r="1.43"/>
<circle cx="369.3" cy="125.2" r="1.43"/>
<circle cx="369.3" cy="132.1" r="1.57"/>
<circle cx="369.3" cy="125.2" r="1.57"/>
<circle cx="369.3" cy="132" r="1.18"/>
<circle cx="369.4" cy="125.2" r="1.18"/>
<circle cx="369.4" cy="132.1" r="1.21"/>
<circle cx="369.4" cy="125.2" r="1.21"/>
<circle cx="178.6" cy="173.2" r=".48"/>
<circle cx="181.6" cy="162.1" r=".97"/>
<circle cx="181.6" cy="177.5" r=".86"/>
<circle cx="181.6" cy="162.1" r=".93"/>
<circle cx="203.4" cy="160" r=".34"/>
<circle cx="205.4" cy="160" r=".35"/>
<circle cx="210.1" cy="162.1" r=".98"/>
<circle cx="210.1" cy="177.5" r=".86"/>
<circle cx="210.1" cy="162.1" r=".93"/>
<circle cx="236.8" cy="160" r=".34"/>
<circle cx="238.7" cy="162.1" r=".98"/>
<circle cx="238.7" cy="162.1" r=".93"/>
<circle cx="252.7" cy="177.5" r="3"/>
<circle cx="253" cy="162.1" r=".98"/>
<circle cx="253" cy="162.1" r=".93"/>
<circle cx="258.8" cy="173.2" r=".47"/>
<circle cx="178.6" cy="181.8" r=".48"/>
<circle cx="181.6" cy="192.9" r=".93"/>
<circle cx="181.6" cy="192.9" r=".96"/>
<circle cx="191.9" cy="180.6" r=".99"/>
<circle cx="210.1" cy="192.9" r=".93"/>
<circle cx="210.1" cy="192.9" r=".97"/>
<circle cx="238.7" cy="192.9" r=".93"/>
<circle cx="238.7" cy="192.9" r=".97"/>
<circle cx="253" cy="192.9" r=".93"/>
<circle cx="253" cy="192.9" r=".97"/>
<circle cx="258.8" cy="181.8" r=".47"/>
<circle cx="184.9" cy="201.6" r=".98"/>
<circle cx="258" cy="201.6" r=".99"/>
</g>
<path d="M412.4 262.3a2.5 2.5 0 0 0-4.1-1.1 2.5 2.5 0 0 0 1 4.2 2.5 2.5 0 0 0 3.2-2.9l-.1-.2" fill="none" stroke="#000" stroke-width=".3" stroke-dasharray="30.5 1.3 1.3 1.3" stroke-dashoffset="24.5" stroke-linecap="butt"/>
<path d="M414.8 261.5a5 5 0 0 0-8.3-2 5 5 0 0 0 2.2 8.3 5 5 0 0 0 6.2-6l-.1-.3" fill="none" stroke="#000" stroke-width=".3" stroke-dasharray="30.5 1.3 1.3 1.3" stroke-dashoffset="16.7" stroke-linecap="butt"/>
<path d="M354.8 121.6v14.3" fill="none" stroke="#000" stroke-width=".3" stroke-dasharray="30.5 1.3 1.3 1.3" stroke-dashoffset="25.2"/>
<path d="M251.6 177.5h-.2M253 176.1v-.2M253 178.9v.2M254.4 177.5h.2" fill="none" stroke="#000" stroke-width=".3" stroke-dasharray="30.5 1.3 1.3 1.3"/>
<path d="M410 255.7v14.9" fill="none" stroke="#000" stroke-width=".3" stroke-dasharray="30.5 1.3 1.3 1.3" stroke-dashoffset="25"/>
<path d="M403.4 263l12.6-.1" fill="none" stroke="#000" stroke-width=".3" stroke-dasharray="30.5 1.3 1.3 1.3" stroke-dashoffset="26.1"/>
<path d="M216 248v5" fill="none" stroke="#000" stroke-width=".3" stroke-dasharray="30.5 1.3 1.3 1.3" stroke-dashoffset="29.9"/>
<path d="M175.4 45.5v29.7M204.4 45.5v29.7M233 45.5v29.7M262 45.5v29.7" fill="none" stroke="#f00" stroke-width=".3" stroke-dasharray="30.5 1.3 1.3 1.3" stroke-dashoffset="17.5"/>
<g fill="#000">
<path d="M337.2 132.4l.6 .1-.6 .1z"/>
<path d="M153.6 29.9l.6-.1v.3zM203.8 29.8l.6 .1-.6 .2zM153.6 40.6l.6-.2v.3zM174.8 40.4l.6 .2-.6 .1z"/>
<path d="M178.4 34.3l.6-.2v.3zM229.8 34.1l.6 .2-.6 .1zM210.1 156.5l.6-.1v.3zM238.1 156.4l.6 .1-.6 .2z"/>
<path d="M190.9 37.3l.6-.2v.4zM217.4 37.1l.6 .2-.6 .2z"/>
<path d="M265.5 37.1l.6 .2-.6 .2zM262 37.3l.6-.2v.4zM232.4 29.8l.6 .1-.6 .2zM204.4 29.9l.6-.1v.3z"/>
<path d="M225.2 45.5l.2 .6h-.3zM225.1 74.6h.3l-.2 .6zM375.8 112.8l.2 .6h-.4zM375.6 133.9h.4l-.2 .6zM272.3 160.4l.1 .6h-.3zM272.1 194.1h.3l-.1 .6zM268.6 162.1l.1 .6h-.2zM268.5 192.3h.2l-.1 .6z"/>
<path d="M153.6 109.2l.6-.1v.3zM265.5 109.1l.6 .1-.6 .2zM195.9 40.6l.6-.2v.3zM212.4 40.4l.6 .2-.6 .1zM218 76.1l-.2 .6h.3zM204.4 76.1l-.1 .6h.3zM354.8 137.6l.6-.1v.3zM371.3 137.5l.6 .1-.6 .2zM153.6 156.5l.6-.2v.3zM181 156.3l.6 .2-.6 .1zM181.6 156.5l.6-.2v.3zM209.5 156.3l.6 .2-.6 .1zM181.6 178.4l-.2 .6h.3zM181.6 193.9l-.2 .6h.3zM253 193.9l-.2 .6h.4z"/>
<path d="M371.6 108.6l.6 .2-.6 .1zM337.4 108.8l.6-.2v.3z"/>
<path d="M354.2 137.5l.6 .1-.6 .2zM337.8 137.6l.6-.1v.3zM265.5 156.3l.6 .2-.6 .1zM253 156.5l.6-.2v.3zM355 175.2l.6-.1v.3zM353.3 175.1l.6 .1-.6 .2z"/>
<path d="M238.7 156.5l.6-.1v.3zM252.4 156.4l.6 .1-.6 .2z"/>
<path d="M349.8 177.6l.2 .6h-.4zM349.6 180.4h.4l-.2 .6z"/>
</g>
<g font-size="6.3">
<text x="282.1" y="250.3">名称</text>
<text x="347.1" y="250.3">图号</text>
<text x="282.1" y="260.3">材质</text>
<text x="347.1" y="260.3">质量</text>
<text x="383.3" y="262.1">视</text>
<text x="383.3" y="269.9">图</text>
<text x="282.1" y="270.3">版次</text>
<text x="347.1" y="270.3">比例</text>
</g>
<g font-size="4.2">
<text x="4.8" y="237.6">注意：1.行走平行度（正面+侧面），450行程内，≤±0.03mm，1000行程内，≤±0.05mm。</text>
<text x="12.2" y="243.3">2.本体形变，450行程内，≤±0.03mm，1000行程内，≤±0.05mm。</text>
<text x="18.6" y="251.3">型号/规格</text>
<text x="69.5" y="251.3">GTH12-100-BC-M40-C4</text>
<text x="300.8" y="249.5">GTH12-100-BC-M40-C4</text>
<text x="14.4" y="258.3">螺杆型号/规格</text>
<text x="19.7" y="263.9">有效行程</text>
<text x="63.7" y="258.3">1605</text>
<text x="86.5" y="263.9">100</text>
<text x="89.9" y="258.3">1610</text>
<text x="111.7" y="258.3">1620</text>
<text x="19.7" y="269.5">精度等级</text>
<text x="87.6" y="269.5">C7</text>
<text x="259" y="267">2022/9/23</text>
<text x="19.7" y="275.2">马达容量</text>
<text x="74.9" y="275.2">400W（无刹车）</text>
<text x="15.5" y="280.8">重复定位精度</text>
<text x="86.7" y="280.8">0.02</text>
<text x="9.1" y="286.4">感应开关方式及数量</text>
<text x="72.7" y="286.4">外挂型三只（C4）</text>
<text x="15.5" y="292">建议最快速度</text>
<text x="60.5" y="292">250MM/S</text>
<text x="86.7" y="292">500MM/S</text>
<text x="107.4" y="292">1000MM/S</text>
</g>
<g font-size="4.1">
<text x="256.7" y="179">I</text>
<text x="372.4" y="177.1">I</text>
<text x="366.3" y="182.3">2 : 3.5</text>
</g>
<g font-size="3.5">
<text x="163.6" y="31.2">178 滑台原始位置</text>
<text x="206.6" y="35.5">182</text>
<text x="207.5" y="31.2">100 有效行程</text>
<text x="113.3" y="41.8">76.50 滑台极限位置 1</text>
<text x="207.5" y="41.8">60</text>
<text x="207.5" y="38.6">95</text>
<text x="268.9" y="38.6">14.50 滑台极限位置 1</text>
<text x="226.5" y="62.7" transform="rotate(-90 226.5 62.7)">104</text>
<text x="176.9" y="83.3">2 x</text>
<text x="187.3" y="83.3">6 H7</text>
<text x="200.5" y="83.3">8</text>
<text x="219.6" y="83.3">8 x M6 贯穿</text>
<text x="207.9" y="110.5">394</text>
<text x="352.3" y="110">122</text>
<text x="377.1" y="125" transform="rotate(-90 377.1 125)">76</text>
<text x="325.5" y="132">基准面</text>
<text x="341.9" y="138.9">59.50</text>
<text x="362.1" y="138.9">60</text>
<text x="166.3" y="157.7">98</text>
<text x="193.5" y="157.7">100</text>
<text x="225.4" y="157.8">100</text>
<text x="246.6" y="157.8">50</text>
<text x="257.4" y="157.7">46</text>
<text x="269.9" y="179" transform="rotate(-90 269.9 179)">108</text>
<text x="273.6" y="179" transform="rotate(-90 273.6 179)">120</text>
<text x="358.6" y="176.5">2</text>
<text x="183.2" y="181.8">2 x</text>
<text x="193.6" y="181.8">6 H7</text>
<text x="206.8" y="181.8">6</text>
<text x="351.1" y="191.5" transform="rotate(-90 351.1 191.5)">0</text>
<text x="354.6" y="189" transform="rotate(-90 354.6 189)">6</text>
<text x="347.6" y="193.3" transform="rotate(-90 347.6 193.3)">+0.012</text>
<text x="351.1" y="196.8" transform="rotate(-90 351.1 196.8)">6</text>
<text x="183.2" y="199.3">4 x M8</text>
<text x="186.5" y="202.8">6.5 贯穿</text>
<text x="199.8" y="199.3">16</text>
<text x="254.6" y="199.3">4 x M8</text>
<text x="259.6" y="202.8">6.5 贯穿</text>
<text x="271.2" y="199.3">16</text>
<text x="221.4" y="246.8">1</text>
<text x="221.4" y="251.8">2</text>
<text x="218.8" y="256.8">序号</text>
<text x="232.2" y="256.8">修 订 版 次</text>
<text x="257.5" y="256.8">设计变更编号</text>
<text x="228.2" y="261.8">设</text>
<text x="240.1" y="261.8">计</text>
<text x="252" y="261.8">变</text>
<text x="263.9" y="261.8">更</text>
<text x="219.1" y="266.7">设 计</text>
<text x="366.6" y="269.3">1:3.5</text>
<text x="219.1" y="271.7">校 核</text>
<text x="219.1" y="276.7">批 准</text>
<text x="222.9" y="282.7">技术要求：</text>
<text x="231.8" y="287.3">1、未标注公差全部 0.1</text>
<text x="231.7" y="291.8">2、未标注倒角全部C0.3</text>
</g>
</svg>
